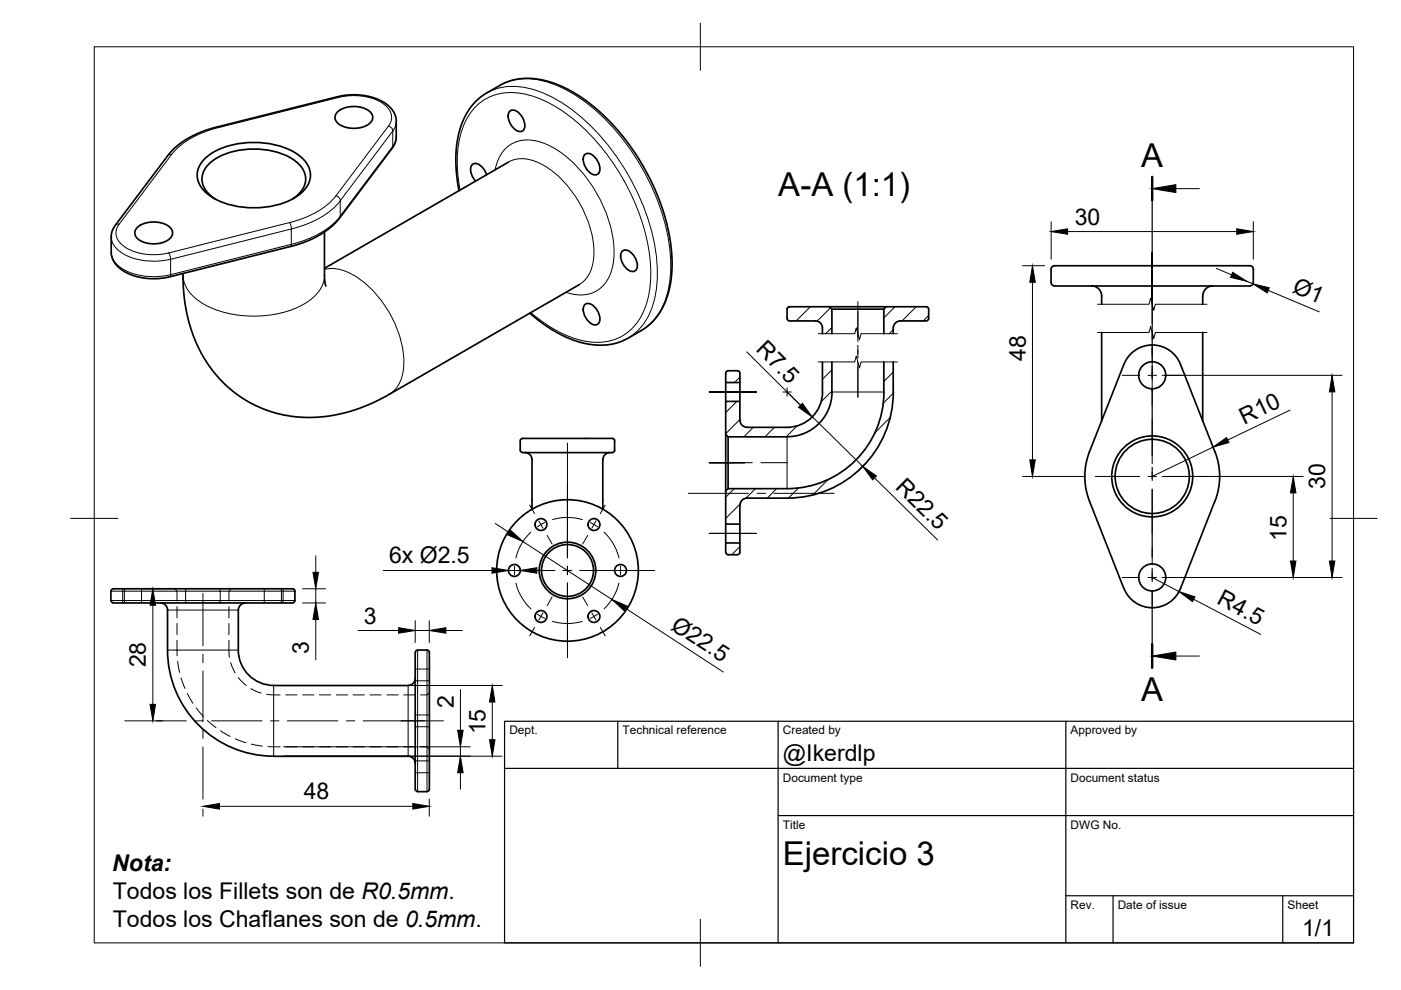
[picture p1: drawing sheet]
<svg xmlns="http://www.w3.org/2000/svg" width="297mm" height="210mm" viewBox="0 0 297 210" stroke-linecap="round" stroke-linejoin="round" font-family="sans-serif">
<!-- layer: Visible -->
<g fill="none" stroke="#000" stroke-width=".36">
<path d="M36.4 32l1.3-1.2 2.2-1.5 3.8-1.7 29.4-7.4h3.8l2 .4 1.7 .7 1.4 .8 .9 .9 .8 1.1 .3 1.1v4.1l-.2 1-.4 .9-11.4 15-1.6 1.7-2.2 1.7-2.6 1.3-3.1 1.1-26.9 6.8-1.8 .2-1.8 .1-1.6-.2-1.9-.4-1.2-.4-1.4-.8-1.1-.9-.7-1-.3-.7-.2-1v-3.7l.1-.9 .6-1.2zM43.4 33.7a15.3 15.3 0 0 1 11.1-3.5 14.8 14.8 0 0 1 9.8 3.5 4.5 4.5 0 0 1 0 6.9 15.3 15.3 0 0 1-11.2 3.4 14.8 14.8 0 0 1-9.7-3.4 4.5 4.5 0 0 1 0-6.9zM71.6 23.7a5.8 5.8 0 0 1 6.8 0 1.67 1.67 0 0 1-.5 2.8 6 6 0 0 1-6.3-.4 1.55 1.55 0 0 1 0-2.4zM103.2 37.1a2.92 2.92 0 0 0-2.7-2.4 1.74 1.74 0 0 0-.5 2.3l.8 1.4M107.8 34.4l-39 22.5M108 23.7a1.26 1.26 0 0 1 2 .2 3.3 3.3 0 0 1 1 3.6 1.26 1.26 0 0 1-2-.2 3.3 3.3 0 0 1-1-3.6zM123.9 32.9a1.26 1.26 0 0 1 2 .2 3.3 3.3 0 0 1 1.1 3.6 1.26 1.26 0 0 1-2-.2 3.3 3.3 0 0 1-1.1-3.6zM29.2 48.2a5.8 5.8 0 0 1 6.8 0 1.67 1.67 0 0 1-.6 2.8 6 6 0 0 1-6.2-.4 1.55 1.55 0 0 1 0-2.4zM38.8 58l.1 2.9 .3 3 .4 2.5 .8 3.2 1 2.7 1.2 2.5 1.4 2.3 1.7 2.3 2 2.1 2 1.7 1.9 1.4 2.6 1.4 2.1 .9 3.1 .9 2.5 .5 3 .2 4.2-.2 3.5-.7 3.6-1 3.5-1.5 2.8-1.5 40.3-23.3M45.7 42.2a5 5 0 0 1-2.7-5.2 6.9 6.9 0 0 1 4.2-4.1 17 17 0 0 1 15.3 1.1 4.4 4.4 0 0 1 .3 7.6l-.9 .6M68.8 49.2v9.3l.3 2.1M97.3 40.4l-.4-2.5-.3-3.3 .1-3 .5-2.9 .5-2 1.1-2.5 1.1-1.6 1.8-1.8 1.3-1 4-2.2 1.9-.7 2.6-.3 2.2 .1 2.8 .6 2.9 1.2 3.1 1.7 2.6 1.8 2.8 2.4 2.6 2.7 2.3 2.7 1.8 2.6 2.1 3.4 1.5 2.9 1.8 4.3 1.2 3.7 .8 3.6 .4 2.8 .1 3.4-.2 2.6-.7 3.2-1 2.7-1.1 1.8a11.5 11.5 0 0 1-3.5 3.3l-3.5 1.9-2.3 .9-2.3 .3-3.1-.2-3.2-.9-3.3-1.5-3.1-1.9-2.9-2.3"/>
<path d="M131.8 53.4a1.26 1.26 0 0 1 2 .2 3.3 3.3 0 0 1 1.1 3.6 1.26 1.26 0 0 1-2-.2 3.3 3.3 0 0 1-1.1-3.6zM222.8 57.1v2.8M222.9 57a1.3 1.3 0 0 1 1.7-.7h39.4a1.66 1.66 0 0 1 1.7 .5v3.1a1.14 1.14 0 0 1-1.3 .7h-39.4a2.2 2.2 0 0 1-2.1-.4v-.3M123.9 64.7a1.26 1.26 0 0 1 2 .2 3.3 3.3 0 0 1 1.1 3.6 1.26 1.26 0 0 1-2-.2 3.3 3.3 0 0 1-1.1-3.6zM153.9 79.1v2h3M154.4 78.6h2l.2 .1 .3 .4M154.4 78.6l-.5 .3v.2M156.9 79.1v2M166.9 65.5v-.2l.5-.3h8.5l.5 .5v5.3M166.9 65.5v2v.3l.5 .2M167.4 68h5.5M172.9 68a1.49 1.49 0 0 1 1.5 1.5v1.3"/>
<path d="M174.4 76.7v6.4a7.5 7.5 0 0 1-7.5 7.5M175.9 65h12M176.4 76.7v6.4a9.5 9.5 0 0 1-9.5 9.5M176.4 65.5h11M187.4 76.7v6.4M189.4 76.7a37.3 37.3 0 0 1-.7 12.1 22.5 22.5 0 0 1-21.8 16.8M196.4 68h-5.5a1.49 1.49 0 0 0-1.5 1.5v1.3M196.9 65.5v2l-.3 .5h-.2M196.9 65.5l-.1-.2-.4-.3h-8.5l-.5 .5v5.3M231.4 60.6a2.15 2.15 0 0 1 2.2 2.2v1.7M233.6 70.5v18.7M255 70.5v18.7"/>
<path d="M257.2 60.6a2.15 2.15 0 0 0-2.2 2.2v1.7M111.3 96a1.49 1.49 0 0 1 1.5 1.5v10.5M127.8 97.5v10.5M129.3 96a1.49 1.49 0 0 0-1.5 1.5M130.3 93.5v2M130.3 93.5a.92 .92 0 0 0-1.2-.5h-18.3l-.4 .2-.1 .3v2l.2 .4 .3 .1h19l.5-.3v-.3M153.9 92.1v12M153.9 81.1v4M154.4 92.6v11M156.9 89.1v-4h-3v7l.5 .5h12.5M156.9 81.1v4M156.9 89.1a1.49 1.49 0 0 0 1.5 1.5h8.5"/>
<path d="M187.4 83.1a20.5 20.5 0 0 1-20.5 20.5M153.9 111.1v4M154.4 117.6l-.3-.1-.2-.4v-2h3v2l-.3 .4-2.2 .1M156.9 111.1v4M166.9 105.6h-8.5a1.49 1.49 0 0 0-1.5 1.5M166.9 103.6h-12.5l-.5 .5v7h3v-4M24 127.8h38M24 127.8h-.2l-.3-.5 .1-2.2a2.51 2.51 0 0 1 1.9-.3h35a2.61 2.61 0 0 1 2 .3v2.2l-.2 .5h-.3M34 127.8a1.49 1.49 0 0 1 1.5 1.5v8.5a22.5 22.5 0 0 0 22.5 22.5l28.5 .1M50.5 129.3v8.5a7.5 7.5 0 0 0 7.5 7.5h28.5M52 127.8a1.49 1.49 0 0 0-1.5 1.5M88.5 137.8h2a1.18 1.18 0 0 1 .5 1.5v26.6a2.35 2.35 0 0 1-.2 1.9h-.3"/>
<path d="M88.6 137.8a1.16 1.16 0 0 0-.6 1.5v26.6a2.2 2.2 0 0 0 .3 1.9h.3M238.3 124.8l-7.3-18.5a14.3 14.3 0 0 1 0-10.5l7.3-18.6a6.4 6.4 0 0 1 6-4.1 6.4 6.4 0 0 1 6 4.1l7.3 18.6a14.3 14.3 0 0 1 0 10.5l-7.3 18.5M238.3 124.8a6.4 6.4 0 0 0 6 4.1 6.4 6.4 0 0 0 6-4.1M88 143.8a1.49 1.49 0 0 1-1.5 1.5M86.5 160.3a1.49 1.49 0 0 1 1.5 1.5M88.5 167.8h2"/>
<circle cx="244.3" cy="79.6" r="2.87"/>
<circle cx="114.7" cy="111.2" r="1.26"/>
<circle cx="125.9" cy="111.2" r="1.26"/>
<circle cx="244.3" cy="101" r="8.6"/>
<circle cx="244.3" cy="101" r="7.9"/>
<circle cx="109.1" cy="121" r="1.26"/>
<circle cx="114.7" cy="130.7" r="1.26"/>
<circle cx="120.3" cy="120.9" r="5.5"/>
<circle cx="120.3" cy="120.9" r="6"/>
<circle cx="120.3" cy="121" r="15"/>
<circle cx="125.9" cy="130.7" r="1.26"/>
<circle cx="131.6" cy="121" r="1.26"/>
<circle cx="244.3" cy="122.4" r="2.87"/>
</g>
<!-- layer: Visible Narrow -->
<g fill="none" stroke="#000" stroke-width=".21">
<path d="M103.2 19.7a13.3 13.3 0 0 1 11.7-.1 38.3 38.3 0 0 1 17 15.3 42.8 42.8 0 0 1 7.4 24.9 14.9 14.9 0 0 1-5 11.1l-1.1 .8M106 18.1a13.3 13.3 0 0 1 11.8-.1 38.3 38.3 0 0 1 16.9 15.3 42.8 42.8 0 0 1 7.5 24.9 14.9 14.9 0 0 1-5 11.1l-1.2 .8M35.6 33l.5-.3 .3 .1-11.2 14.7a3.1 3.1 0 0 0 .9 4.6 11.9 11.9 0 0 0 9.7 1.5M46 26.9l.2 .2M46.2 27.1a17.9 17.9 0 0 0-9.8 5.7M71.6 20.5l.2 .1M71.8 20.7l-25.6 6.4M71.8 20.7a12.2 12.2 0 0 1 9.7 1.5 3.1 3.1 0 0 1 .9 4.5M82.4 26.7l-11.2 14.8M82.4 26.7a1.2 1.2 0 0 1 .9 1.1M83.3 27.8v3.2l-11.2 14.8v-3.2M83.3 27.8l-11.2 14.8"/>
<path d="M84 25.7l-.2 1.3-.5 .8M84 29l-.1 .8-.7 1.6M105 36a6.9 6.9 0 0 1 6.9-6.3 15.5 15.5 0 0 1 9.8 5 28.2 28.2 0 0 1 8.5 19.3 9.1 9.1 0 0 1-3.4 7.5 7.6 7.6 0 0 1-6.8 .5M107.8 34.3a6.9 6.9 0 0 1 6.4 .2 22.9 22.9 0 0 1 11.5 16.1 11.1 11.1 0 0 1-1.4 8.4l-1.5 1.3M23.6 53.5a5.3 5.3 0 0 0 4 4.3 14.8 14.8 0 0 0 8.6 .4M23.6 50.2a5.3 5.3 0 0 0 4 4.3 14.8 14.8 0 0 0 8.6 .5M25.3 47.5l-.6 .1-.2 .1M35.8 53.6l.4 1.4M36.2 55l25.6-6.5v3.3l-25.6 6.4zM36.2 58.2l-.2 .5M38.8 58.4a6.9 6.9 0 0 0 3.3 5.4 22.9 22.9 0 0 0 19.8 1.9 11.1 11.1 0 0 0 6.5-5.4l.4-1.9M61.4 47.2l-25.6 6.4"/>
<path d="M68.8 57.1a10.2 10.2 0 0 1 8.6 2.9 23.6 23.6 0 0 1 8.2 17.2 7.5 7.5 0 0 1-3.1 6.4M71.2 41.5a1.2 1.2 0 0 1 1 1M71.2 41.5a17.3 17.3 0 0 1-9.8 5.7M72.2 45.8l-.2 .4M72.2 45.8a18.2 18.2 0 0 1-10.4 6l-.2 .4M72.2 42.6a18.2 18.2 0 0 1-10.4 5.9l-.4-1.3M97.5 40.3a23.4 23.4 0 0 1 1.5-15.1 10.4 10.4 0 0 1 11.1-5.5 26.6 26.6 0 0 1 14.4 8.2 46.5 46.5 0 0 1 13.4 28.5 18.1 18.1 0 0 1-3.4 12.8 10.7 10.7 0 0 1-11.1 3 25.5 25.5 0 0 1-10.9-5.9M166.9 92.6v11M176.4 83.1h11M23.5 125.3h2.9v2l.2 .5M23.5 127.3h15.8M26.6 124.8l-.2 .5h12.9v2"/>
<path d="M35.5 129.3h15M35.5 137.8h15M39.3 127.3h7.4M39.3 125.3h7.4v2M39.4 127.3l.1 .5M39.5 124.8l-.1 .5M46.5 124.8l.2 .5h15.8M46.7 127.3l-.2 .5M46.7 127.3h15.8M59.5 124.8l.2 .3v2.2l-.2 .5M88.5 137.8v30M90.5 137.8v30"/>
<path d="M58 145.3v15.1M86.5 145.3v15.1"/>
</g>
<!-- layer: Hidden -->
<g fill="none" stroke="#000" stroke-width=".21">
<path d="M26 124.8v3M30 124.8v3M37 124.8l.5 .5v2.1M37.5 128.6v2.4M37.5 132.2v2.4M37.5 135.8v3.3M48.5 135.8l.2 3.5M48.5 128.6v2.4M48.5 132.2v2.4M49 124.8l-.5 .5v2.1M56 124.8v3M60 124.8v3"/>
<path d="M37.7 140.2l.4 2.4M38.4 143.7l.8 2.3M39.7 147l1.2 2.1M41.6 150.1l1.5 1.8M44 152.8l1.8 1.5M46.8 155l2 1.1M48.9 140.5l.9 2.2M49.9 156.6l2.2 .9M50.5 143.7l1.7 1.6M53.2 146l2.2 1M53.3 157.8l2.3 .4M56.5 147.2l2.9 .1"/>
<path d="M56.8 158.3h2.6M60.6 147.3h2.4M60.6 158.3h2.4M64.2 147.3h2.3M64.2 158.3h2.3M67.7 147.3h2.4M67.7 158.3h2.4M71.3 147.3h2.4M71.3 158.3h2.4M74.9 147.3h2.4M74.9 158.3h2.4M78.4 147.3h2.4"/>
<path d="M78.4 158.3h2.4M82 147.3h2.4M82 158.3h2.4M85.6 147.3h2.4M85.6 158.3h2.4M88 151.6h3M88 154.1h3M88 141.9h3M88 144.3h3M89.2 158.3h1.3l.5 .5M91 146.8l-.5 .5h-1.3M88 161.3h3"/>
<path d="M88 163.8h3"/>
</g>
<!-- layer: BORDER -->
<path d="M20 9.9h267v190h-267zM148.5 4.9v10M15 109.9h10M282 109.9h10M148.5 194.9v10" fill="none" stroke="#000" stroke-width=".21"/>
<!-- layer: TITLEBLOCK -->
<path d="M107 152.9h180v47h-180zM131 152.9v10M165 152.9v47M226 152.9v47M107 162.9h180M165 172.9h122M226 189.9h61M236 189.9v10M272 189.9v10" fill="none" stroke="#000" stroke-width=".25"/>
<!-- layer: Smart Centers -->
<g fill="none" stroke="#000" stroke-width=".21">
<path d="M244.3 53.6v9.8v-9.8M244.3 53.6v14.9M181.9 63.9v8.5M181.9 73.2v2.8M181.9 76.8v7.5M237.9 79.6h3.7M243.4 79.6h1.8M244.3 70.3v1.8M244.3 73.2v12.8M247 79.6h3.7M120.3 94v24.3M150.4 98.1h9.1"/>
<path d="M150.4 83.1h10M161.3 98.1h5.6M166 83.1h1.8M166.9 82.2v1.8M244.3 88.9v9.4M112.3 107.1l1 1.8M112.5 112.8l-1.7 2.1a10.4 10.4 0 0 0-1.4 3.4M114.2 110.4l.9 1.6M115.5 110.8l-1.6 .9M116 113.5l1.1 1.8M117.1 110.2l2.7-.5 1.9 .1 1.8 .4M124.6 113.5l-1.1 1.8"/>
<path d="M125.2 110.8l1.5 .9M126.4 110.4l-.9 1.6M128.1 112.8l1.7 2.1 .9 1.7 .5 1.7M128.3 107.1l-1 1.8M145.9 104.6h12.8M150.4 113.1h10M160.4 113.1h-10h10M160.5 104.6h1.8M164.1 104.6h12.8M232.2 101h9.4M243.4 101h1.8M244.3 100.1v1.8"/>
<path d="M244.3 103.7v9.4M244.3 116.1v3.7M247 101h9.4M43 125.8v11.1M43 138.7v1.8M101.8 121h15.8M109.1 120.1v1.7M109.4 123.6a11.2 11.2 0 0 0 3.1 5.5M113.3 133l-1 1.8M113.9 130.2l1.6 .9M115.1 129.9l-.9 1.6M117.1 126.6l-1.1 1.8"/>
<path d="M117.1 131.8l2.7 .4 1.9-.1 1.8-.3M119.4 121h1.8M120.3 120.1v1.7M120.3 123.6v15.9M123 121h15.8M123.5 126.6l1.1 1.8M125.5 129.9l.9 1.6M126.7 130.2l-1.5 .9M127.3 133l1 1.8M131.2 123.6l-.5 1.8-.9 1.6-1.7 2.1M131.5 120.1v1.7M237.9 122.4h3.7"/>
<path d="M243.4 122.4h1.8M244.3 121.6v1.7M244.3 125.1v3.7M247 122.4h3.7M26.5 152.8h13M41.3 152.8h1.8M43 142.3v10.7M43 154.8v1.8M43 158.4v11.1M44.9 152.8h10.7M57.3 152.8h1.8M60.9 152.8h10.7"/>
<path d="M73.4 152.8h1.8M77 152.8h17"/>
</g>
<!-- layer: Break Lines -->
<path d="M173.5 76.7h7.7l.3-1.2 .7 2.5 .4-1.3h7.7M173.5 70.8h7.7l.3-1.3 .7 2.5 .4-1.2h7.7M232.7 70.5h10.9l.3-1.2 .7 2.5 .4-1.3h10.9M232.7 64.5h10.9l.3-1.3 .7 2.6 .4-1.3h10.9" fill="none" stroke="#000" stroke-width=".21"/>
<!-- layer: FD_Dimensions -->
<g fill="none" stroke="#000" stroke-width=".21">
<path d="M216.8 56.3h4.7M218.9 59.9v37.6M222.9 47v8M226.4 49.1h35.8M257.9 56.9l3.2 1.4M264.4 59.6l1.3 .6M265.7 47v8M158.3 74.6l11.4 11.3M246.4 79.6h38.1M268.9 61.6l10.8 4.5M166.9 83.1l16 15.8M257.2 94.8l-12.9 6.2"/>
<path d="M273.5 86.9l-13.2 6.4M282.4 83.1v35.8M67 117.8v3.5M105 111l2.9 1.9M110.9 114.8l18.8 12.3M185.4 101.3l13.4 13.2M216.8 101h13.3M246.4 101h29.9M274.2 104.5v14.4M30.3 124.8h7.1M32.4 128.3v21M64.1 124.8h4.9"/>
<path d="M64.1 127.8h4.9M67 124.8v3M67 131.3v8.6M75.9 133.7h8.6M81.3 121h23M88 131.6v4.6M88 133.7h3M91 131.6v4.6M94.5 133.7h3.5M107.8 121h2.5M113.8 121h3.5M132.7 129l20.7 13.5"/>
<path d="M244.3 122.4l5.7 3M246.4 122.4h38.1M253.1 127.1l14.2 7.4M33.1 152.8h1.4M60.1 145.3h46.4M60.1 158.3h39.6M97.6 146.2v8.6M97.6 158.3v2M104.4 148.8v8M43 171.5v1.6M46.5 171h41M60.1 160.3h46.4"/>
<path d="M91 169.4v3.7M97.6 163.8v3.5"/>
</g>
<g fill="#000" stroke="#000" stroke-width=".21">
<path d="M218.9 56.3l.6 3.6h-1.2zM222.9 49.1l3.5-.6v1.2zM261.3 57.7l3.1 1.9-3.5-.8zM262.2 48.5l3.5 .6-3.5 .6zM265.7 60.2l3.4 .8-.4 1.1zM170.1 85.5l2.1 2.9-2.9-2zM218.3 97.5h1.2l-.6 3.5zM257.2 94.8l2.9-2 .5 1zM282.4 79.6l.6 3.5h-1.1zM108.3 112.4l2.6 2.4-3.3-1.4zM182.9 98.9l2.9 2-.8 .8zM273.6 118.9h1.2l-.6 3.5z"/>
<path d="M274.2 101l.6 3.5h-1.2zM281.9 118.9h1.1l-.6 3.5zM32.4 124.8l.6 3.5h-1.2zM66.4 121.3h1.1l-.5 3.5zM67 127.8l.5 3.5h-1.1zM84.5 133.1l3.5 .6-3.5 .6zM91 133.7l3.5-.6v1.2zM104.3 120.4l3.5 .6-3.5 .5zM110.3 121l3.5-.6v1.1zM129.7 127.1l3.3 1.4-.7 1zM250 125.4l3.3 1.1-.5 1.1zM31.8 149.3h1.2l-.6 3.5z"/>
<path d="M97 154.8h1.2l-.6 3.5zM104.4 145.3l.5 3.5h-1.1zM103.8 156.8h1.1l-.5 3.5zM43 171l3.5-.6v1.1zM87.5 170.4l3.5 .6-3.5 .5zM97.6 160.3l.6 3.5h-1.2z"/>
</g>
<!-- layer: Hatching -->
<g fill="none" stroke="#000" stroke-width=".21">
<path d="M156.9 80l-1.2 1.1M167.3 65l-.4 .5M171.8 65l-3 3M176.1 65.2l-2.9 2.9M176.4 69.4l-1.3 1.4M176.4 78.4l-2 2M189.4 69.9l-.9 .9M189.4 78.9l-2 2M189.8 65l-2.4 2.4M194.2 65l-3 3M196.9 66.9l-1.2 1.1M156.2 85.1l-2.3 2.4"/>
<path d="M156.9 88.9l-3 3M159.7 90.6l-2 2M164.2 90.6l-2 2M169 90.3l-2.3 2.3M176.4 82.9l-2.3 2.3M183.8 98l-2.1 2M188.7 88.5l-3.3 3.3M189.4 83.4l-2.2 2.1M155.7 103.6l-1.8 1.8M156.9 106.9l-3 3M156.9 115.9l-1.7 1.7M160.2 103.6l-2 2"/>
<path d="M164.7 103.6l-2 2M169.3 103.5l-2.1 2.1M175.6 101.7l-3.3 3.2"/>
</g>
<!-- layer: Section Lines -->
<path d="M244.3 37.5v5M244.3 136.6v5" fill="none" stroke="#000" stroke-width=".51"/>
<path d="M244.3 42.5v11.3M244.3 56.2v2.4M244.3 61v14.3M244.3 77.6v2.4M244.3 82.4v14.3M244.3 99.1v2.3M244.3 103.8v14.3M244.3 120.5v2.4M244.3 125.3v11.3" fill="none" stroke="#000" stroke-width=".25"/>
<path d="M249.3 40h5M249.3 139.1h5" fill="none" stroke="#000" stroke-width=".21"/>
<path d="M244.3 40l5-.8v1.6zM244.3 139.1l5-.8v1.6z" fill="#000" stroke="#000" stroke-width=".21"/>
<g font-size="7">
<text x="242" y="35.5">A</text>
<text x="165" y="41.5">A-A (1:1)</text>
<text x="242" y="148.6">A</text>
<text x="166" y="183.4">Ejercicio 3</text>
</g>
<g font-size="4.9">
<text x="227.9" y="47.6">30</text>
<text x="273.8" y="62" transform="rotate(23 273.8 62)">Ø1</text>
<text x="160.1" y="74.3" transform="rotate(45 160.1 74.3)">R7.5</text>
<text x="217.5" y="76.6" transform="rotate(-90 217.5 76.6)">48</text>
<text x="263.8" y="90" transform="rotate(-26 263.8 90)">R10</text>
<text x="189.7" y="103.5" transform="rotate(45 189.7 103.5)">R22.5</text>
<text x="281" y="103.7" transform="rotate(-90 281 103.7)">30</text>
<text x="82.5" y="119.4">6x Ø2.5</text>
<text x="272.7" y="114.6" transform="rotate(-90 272.7 114.6)">15</text>
<text x="257.8" y="127.9" transform="rotate(28 257.8 127.9)">R4.5</text>
<text x="77.1" y="132.2">3</text>
<text x="142" y="133.3" transform="rotate(33 142 133.3)">Ø22.5</text>
<text x="30.9" y="141.5" transform="rotate(-90 30.9 141.5)">28</text>
<text x="65.5" y="138.7" transform="rotate(-90 65.5 138.7)">3</text>
<text x="96.2" y="150.1" transform="rotate(-90 96.2 150.1)">2</text>
<text x="102.9" y="155.7" transform="rotate(-90 102.9 155.7)">15</text>
<text x="166" y="161.4">@Ikerdlp</text>
<text x="64.4" y="169.5">48</text>
<text x="23.8" y="184.8">Nota:</text>
<text x="23.9" y="190.6">Todos los Fillets son de R0.5mm.</text>
<text x="23.9" y="196.5">Todos los Chaflanes son de 0.5mm.</text>
<text x="276.1" y="198.6">1/1</text>
</g>
<g font-size="2.5">
<text x="108" y="155.7">Dept.</text>
<text x="132" y="155.7">Technical reference</text>
<text x="166" y="155.7">Created by</text>
<text x="227" y="155.7">Approved by</text>
<text x="166" y="165.7">Document type</text>
<text x="227" y="165.7">Document status</text>
<text x="166" y="175.7">Title</text>
<text x="227" y="175.7">DWG No.</text>
<text x="227" y="192.7">Rev.</text>
<text x="237" y="192.7">Date of issue</text>
<text x="273" y="192.7">Sheet</text>
</g>
</svg>
